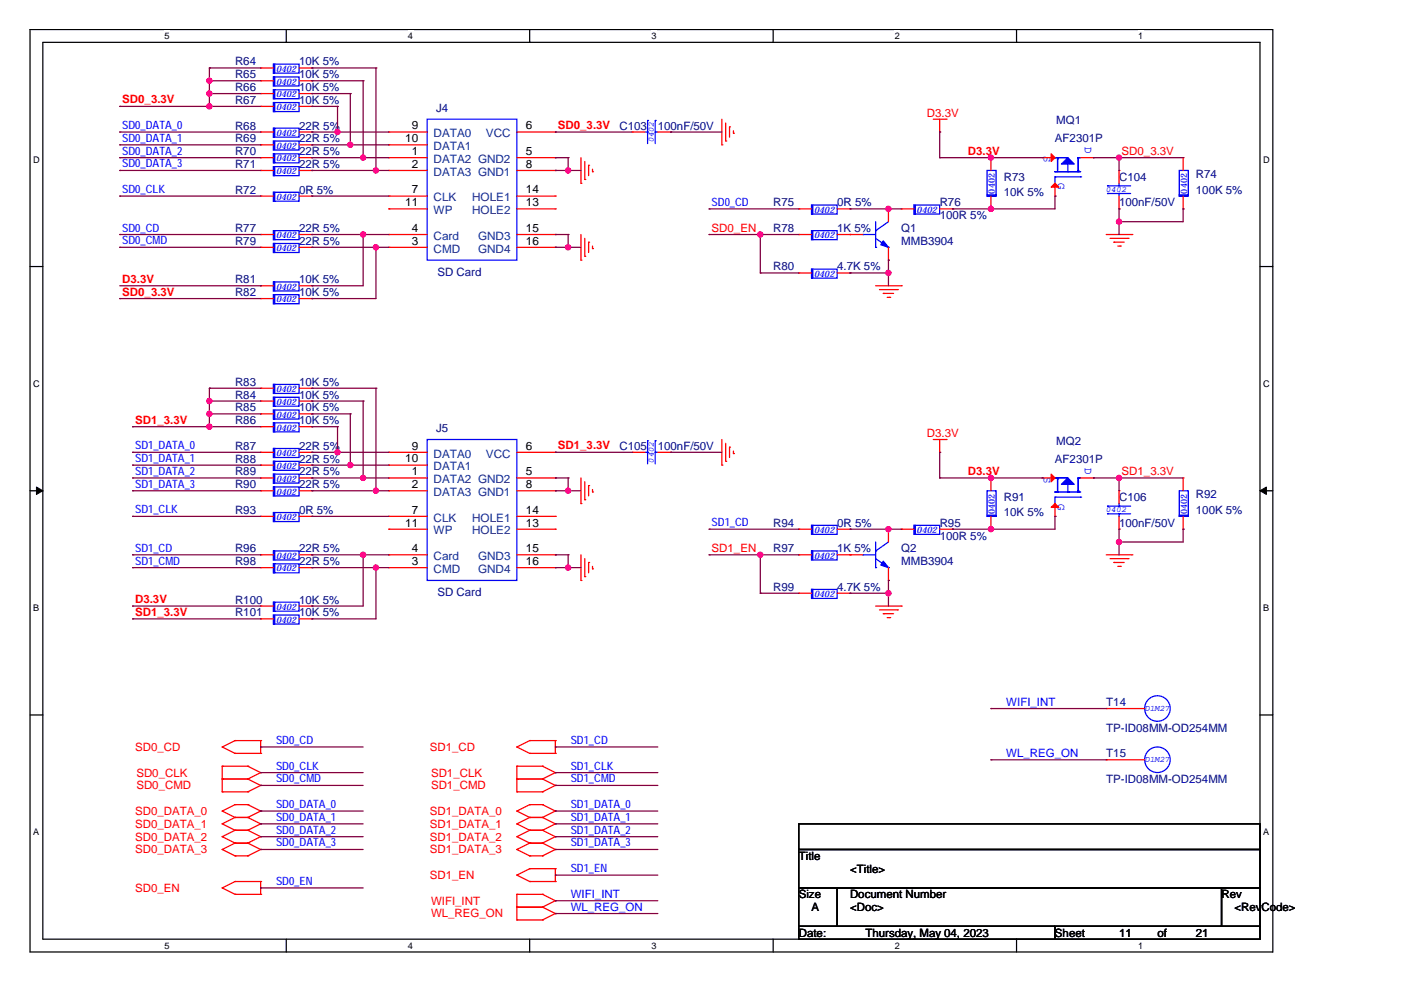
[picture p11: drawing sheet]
<svg xmlns="http://www.w3.org/2000/svg" width="297mm" height="210mm" viewBox="0 0 297 210" stroke-linecap="round" stroke-linejoin="round" font-family="sans-serif">
<path d="M6.4 6.3h263.5v195.5h-263.5zM9.1 9h258v190.1h-258z" fill="none" stroke="#000" stroke-width=".26"/>
<g fill="#fff">
<path d="M34.9 6.5h1.1v2.2h-1.1z"/>
<path d="M34.9 199.4h1.1v2.2h-1.1z"/>
</g>
<path d="M60.7 6.3v2.7M60.7 199.1v2.7" fill="none" stroke="#000" stroke-width=".26"/>
<g fill="#fff">
<path d="M86.5 6.5h1.1v2.2h-1.1z"/>
<path d="M86.5 199.4h1.1v2.2h-1.1z"/>
</g>
<path d="M112.3 6.3v2.7M112.3 199.1v2.7" fill="none" stroke="#000" stroke-width=".26"/>
<g fill="#fff">
<path d="M138.1 6.5h1.1v2.2h-1.1z"/>
<path d="M138.1 199.4h1.1v2.2h-1.1z"/>
</g>
<path d="M163.9 6.3v2.7M163.9 199.1v2.7" fill="none" stroke="#000" stroke-width=".26"/>
<g fill="#fff">
<path d="M189.7 6.5h1.1v2.2h-1.1z"/>
<path d="M189.7 199.4h1.1v2.2h-1.1z"/>
</g>
<path d="M215.5 6.3v2.7M215.5 199.1v2.7" fill="none" stroke="#000" stroke-width=".26"/>
<g fill="#fff">
<path d="M241.3 6.5h1.1v2.2h-1.1z"/>
<path d="M241.3 199.4h1.1v2.2h-1.1z"/>
<path d="M7.1 32.7h1.3v2.2h-1.3z"/>
<path d="M267.8 32.7h1.4v2.2h-1.4z"/>
<path d="M7.1 80.3h1.3v2.1h-1.3z"/>
<path d="M267.8 80.3h1.4v2.1h-1.4z"/>
</g>
<path d="M6.4 56.5h2.7M267.1 56.5h2.8" fill="none" stroke="#000" stroke-width=".26"/>
<g fill="#fff">
<path d="M7.1 127.8h1.2v2.2h-1.2z"/>
<path d="M267.8 127.8h1.3v2.2h-1.3z"/>
</g>
<path d="M6.4 104.1h2.7M267.1 104.1h2.8" fill="none" stroke="#000" stroke-width=".26"/>
<g fill="#000" stroke="#000" stroke-width=".21">
<path d="M7.7 103.3l1.4 .8-1.4 .7z" fill-rule="evenodd"/>
<path d="M267.1 104.1l1.4-.8v1.5z" fill-rule="evenodd"/>
</g>
<g fill="#fff">
<path d="M7.1 175.3h1.2v2.2h-1.2z"/>
<path d="M267.8 175.3h1.3v2.2h-1.3z"/>
</g>
<path d="M6.4 151.6h2.7M267.1 151.6h2.8M169.4 174.7h97.7v5.4h-97.7zM169.4 180.1h97.7v8.2h-97.7zM169.4 188.3h8.1v8.1h-8.1zM169.4 196.4h54.3v2.7h-54.3zM177.5 188.3h81.5v8.1h-81.5zM223.7 196.4h43.4v2.7h-43.4zM259 188.3h8.1v8.1h-8.1z" fill="none" stroke="#000" stroke-width=".26"/>
<g fill="none" stroke="#f00" stroke-width=".26">
<path d="M55.3 14.4h.1M55.3 19.8h.1M55.3 17.1h.1M55.3 14.4h2.7M55.3 19.8h2.7M55.3 17.1h2.7M63.4 14.4h2.7M63.4 19.8h2.7M63.4 17.1h2.7M66.1 14.4h.1M66.1 19.8h.1M66.1 17.1h.1"/>
<path d="M55.3 30.7h.1M55.3 33.4h.1M55.3 28h.1M55.3 36.1h.1M55.3 22.6h.1M55.3 30.7h2.7M55.3 33.4h2.7M55.3 28h2.7M55.3 36.1h2.7M55.3 22.6h2.7M63.4 30.7h2.7M63.4 33.4h2.7"/>
<path d="M63.4 28h2.7M63.4 36.1h2.7M63.4 22.6h2.7M66.1 30.7h.1M66.1 33.4h.1M66.1 28h.1M66.1 36.1h.1M66.1 22.6h.1M82.4 36.1h.1M82.4 28h.1M82.4 30.7h.1M82.4 33.4h.1"/>
<path d="M82.4 30.7h8.2M82.4 33.4h8.2M82.4 28h8.2M82.4 36.1h8.2M109.6 33.4h8.1M109.6 28h8.1M109.6 36.1h8.1M117.7 28h.1M117.7 36.1h.1M117.7 33.4h.1M123.2 38.9h.1M123.2 33.4v5.5"/>
<path d="M124 38h.1M124 34.2v3.8M124.8 35h.1M124.8 35v2.2M125.6 36.4h.1M125.6 35.9v.5M134 28h.1M134 28h2.8M139.5 28h2.7M142.2 28h.1M153.1 30.7h.1M153.1 25.3v5.4"/>
<path d="M153.9 29.9h.1M153.9 26.1v3.8M154.7 26.9h.1M154.7 26.9v2.2M155.5 28.3h.1M155.5 27.7v.6M197.9 25.3h2.7M199.2 28h.1M199.2 25.3v2.7M200.6 25.3h.1M210.1 33.4h.1M210.1 33.4v2.7"/>
<path d="M221 33.4h.1M221 33.4h2.7M223.7 38.9v2.7M229.1 33.4h2.7M231.8 33.4h.1M237.3 36.1h.1M237.3 36.1v2.8M250.8 33.4h.1M250.8 33.4v2.7M55.3 49.7h.1M55.3 52.4h.1M55.3 41.6h.1"/>
<path d="M55.3 49.7h2.7M55.3 52.4h2.7M55.3 41.6h2.7M63.4 49.7h2.7M63.4 52.4h2.7M63.4 41.6h2.7M66.1 49.7h.1M66.1 52.4h.1M66.1 41.6h.1M82.4 41.6h.1M82.4 52.4h.1M82.4 44.3h.1"/>
<path d="M82.4 49.7h.1M82.4 49.7h8.2M82.4 52.4h8.2M82.4 41.6h8.2M82.4 44.3h8.2M109.6 49.7h8.1M109.6 52.4h8.1M109.6 41.6h8.1M109.6 44.3h8.1M117.7 44.3h.1M117.7 41.6h.1M117.7 49.7h.1"/>
<path d="M117.7 52.4h.1M123.2 55.2h.1M123.2 49.7v5.5M124 54.3h.1M124 50.5v3.8M124.8 51.3h.1M124.8 51.3v2.2M125.6 52.7h.1M125.6 52.2v.5M169.4 57.9h.1M169.4 49.7h.1M169.4 44.3h.1"/>
<path d="M169.4 49.7h2.7M169.4 57.9h2.7M169.4 44.3h2.7M177.5 49.7h5.4M177.5 57.9h2.7M177.5 44.3h2.7M180.2 57.9h.1M180.2 49.7h.1M180.2 44.3h.1M188.4 44.3h.1M188.4 55.2h.1M188.4 44.3v2.7"/>
<path d="M188.4 52.4v2.8M191.1 44.3h.1M191.1 44.3h2.7M199.2 44.3h2.7M201.9 44.3h.1M210.1 44.3h.1M210.1 41.6v2.7M223.7 41.6h.1M234.5 49.7h5.5M235.4 50.5h3.8M236.2 51.3h.1M236.2 51.3h2.2"/>
<path d="M237 52.2h.5M237.3 44.3h.1M237.3 41.6v2.7M237.5 52.2h.1M239.2 50.5h.1M240 49.7h.1M250.8 44.3h.1M250.8 41.6v2.7M55.3 63.3h.1M55.3 60.6h.1M55.3 60.6h2.7M55.3 63.3h2.7"/>
<path d="M63.4 60.6h2.7M63.4 63.3h2.7M66.1 63.3h.1M66.1 60.6h.1M185.6 60.6h5.5M186.5 61.4h3.8M187.3 62.2h.1M187.3 62.2h2.2M188.1 63h.5M188.6 63h.1M190.3 61.4h.1M191.1 60.6h.1"/>
<path d="M55.3 85h.1M55.3 90.5h.1M55.3 98.6h.1M55.3 87.8h.1M55.3 82.3h.1M55.3 95.9h.1M55.3 85h2.7M55.3 90.5h2.7M55.3 98.6h2.7M55.3 87.8h2.7M55.3 82.3h2.7M55.3 95.9h2.7"/>
<path d="M63.4 85h2.7M63.4 90.5h2.7M63.4 98.6h2.7M63.4 87.8h2.7M63.4 82.3h2.7M63.4 95.9h2.7M66.1 85h.1M66.1 90.5h.1M66.1 98.6h.1M66.1 87.8h.1M66.1 82.3h.1M66.1 95.9h.1"/>
<path d="M82.4 95.9h.1M82.4 98.6h.1M82.4 98.6h8.2M82.4 95.9h8.2M109.6 95.9h8.1M117.7 95.9h.1M134 95.9h.1M134 95.9h2.8M139.5 95.9h2.7M142.2 95.9h.1M153.1 98.6h.1M153.1 93.2v5.4"/>
<path d="M153.9 97.8h.1M153.9 94v3.8M154.7 94.8h.1M154.7 94.8v2.2M155.5 96.2h.1M155.5 95.6v.6M197.9 93.2h2.7M199.2 95.9h.1M199.2 93.2v2.7M200.6 93.2h.1M55.3 117.6h.1M55.3 101.3h.1"/>
<path d="M55.3 109.5h.1M55.3 104.1h.1M55.3 117.6h2.7M55.3 101.3h2.7M55.3 109.5h2.7M55.3 104.1h2.7M63.4 117.6h2.7M63.4 101.3h2.7M63.4 109.5h2.7M63.4 104.1h2.7M66.1 117.6h.1M66.1 101.3h.1"/>
<path d="M66.1 109.5h.1M66.1 104.1h.1M82.4 104.1h.1M82.4 101.3h.1M82.4 109.5h.1M82.4 112.2h.1M82.4 117.6h.1M82.4 117.6h8.2M82.4 101.3h8.2M82.4 112.2h8.2M82.4 109.5h8.2M82.4 104.1h8.2"/>
<path d="M109.6 117.6h8.1M109.6 101.3h8.1M109.6 112.2h8.1M109.6 109.5h8.1M109.6 104.1h8.1M117.7 104.1h.1M117.7 101.3h.1M117.7 112.2h.1M117.7 109.5h.1M117.7 117.6h.1M123.2 106.8h.1M123.2 101.3v5.5"/>
<path d="M123.2 117.6v5.5M124 106h.1M124 102.1v3.9M124 118.4v3.9M124.8 119.3h.1M124.8 103h.1M124.8 103v2.1M124.8 119.3v2.1M125.6 104.3h.1M125.6 103.8v.5M169.4 112.2h.1M169.4 117.6h.1"/>
<path d="M169.4 117.6h2.7M169.4 112.2h2.7M177.5 117.6h5.4M177.5 112.2h2.7M180.2 117.6h.1M180.2 112.2h.1M188.4 112.2h.1M188.4 112.2v2.7M191.1 112.2h.1M191.1 112.2h2.7M199.2 112.2h2.7M201.9 112.2h.1"/>
<path d="M210.1 112.2h.1M210.1 101.3h.1M210.1 101.3v2.8M210.1 109.5v2.7M221 101.3h.1M221 101.3h2.7M223.7 109.5h.1M223.7 106.8v2.7M229.1 101.3h2.7M231.8 101.3h.1M234.5 117.6h5.5M235.4 118.4h3.8"/>
<path d="M236.2 119.3h.1M236.2 119.3h2.2M237.3 104.1h.1M237.3 112.2h.1M237.3 104.1v2.7M237.3 109.5v2.7M239.2 118.4h.1M240 117.6h.1M250.8 112.2h.1M250.8 101.3h.1M250.8 101.3v2.8M250.8 109.5v2.7"/>
<path d="M55.3 131.2h.1M55.3 120.4h.1M55.3 128.5h.1M55.3 128.5h2.7M55.3 131.2h2.7M55.3 120.4h2.7M63.4 128.5h2.7M63.4 131.2h2.7M63.4 120.4h2.7M66.1 131.2h.1M66.1 120.4h.1M66.1 128.5h.1"/>
<path d="M82.4 120.4h.1M82.4 120.4h8.2M109.6 120.4h8.1M117.7 120.4h.1M123.2 123.1h.1M124 122.3h.1M125.6 120.6h.1M125.6 120.1v.5M169.4 125.8h.1M169.4 125.8h2.7M177.5 125.8h2.7M180.2 125.8h.1"/>
<path d="M185.6 128.5h5.5M186.5 129.3h3.8M187.3 130.1h.1M187.3 130.1h2.2M188.1 131h.5M188.4 123.1h.1M188.4 120.4v2.7M188.6 131h.1M190.3 129.3h.1M191.1 128.5h.1M237 120.1h.5M237.5 120.1h.1"/>
<path d="M47.1 158.4h.1M47.1 158.4l2.7 1.3M49.8 157h.1M49.8 159.7h.1M49.8 157l-2.7 1.4M49.8 157h5.5M49.8 159.7h5.5M55.3 157h.1M55.3 159.7h.1M55.3 157v2.7M109.6 158.4h.1M109.6 158.4l2.7 1.3"/>
<path d="M112.3 157h.1M112.3 159.7h.1M112.3 157h5.4M112.3 159.7h5.4M112.3 157l-2.7 1.4M117.7 157h.1M117.7 159.7h.1M117.7 157v2.7M234.5 150.2h.1M234.5 150.2h8.2M47.1 172h.1M47.1 162.5h.1"/>
<path d="M47.1 165.2h.1M47.1 167.9h.1M47.1 174.7h.1M47.1 177.4h.1M47.1 172l2.7 1.3M47.1 162.5h5.4M47.1 162.5v5.4M47.1 165.2h5.4M47.1 167.9h5.4M47.1 174.7l2.7 1.3M47.1 177.4l2.7 1.4M49.8 170.6h.1"/>
<path d="M49.8 173.3h.1M49.8 176h.1M49.8 178.8h.1M49.8 170.6l-2.7 1.4M49.8 170.6h2.7M49.8 173.3h2.7M49.8 173.3l-2.7 1.4M49.8 176h2.7M49.8 176l-2.7 1.4M49.8 178.8h2.7M49.8 178.8l-2.7 1.3M52.5 170.6h.1"/>
<path d="M52.5 173.3h.1M52.5 162.5h.1M52.5 165.2h.1M52.5 167.9h.1M52.5 176h.1M52.5 178.8h.1M52.5 170.6l2.8 1.4M52.5 162.5l2.8 1.3M52.5 165.2l2.8 1.3M52.5 173.3l2.8 1.4M52.5 176l2.8 1.4M52.5 178.8l2.8 1.3"/>
<path d="M55.3 172h.1M55.3 163.8h.1M55.3 166.5h.1M55.3 174.7h.1M55.3 177.4h.1M55.3 172l-2.8 1.3M55.3 163.8l-2.8 1.4M55.3 166.5l-2.8 1.4M55.3 174.7l-2.8 1.3M55.3 177.4l-2.8 1.4M109.6 172h.1M109.6 162.5h.1"/>
<path d="M109.6 165.2h.1M109.6 167.9h.1M109.6 174.7h.1M109.6 177.4h.1M109.6 162.5h5.4M109.6 165.2h5.4M109.6 167.9h5.4M109.6 172l2.7 1.3M109.6 162.5v5.4M109.6 174.7l2.7 1.3M109.6 177.4l2.7 1.4M112.3 170.6h.1"/>
<path d="M112.3 173.3h.1M112.3 176h.1M112.3 178.8h.1M112.3 170.6h2.7M112.3 173.3h2.7M112.3 176h2.7M112.3 178.8h2.7M112.3 170.6l-2.7 1.4M112.3 173.3l-2.7 1.4M112.3 176l-2.7 1.4M112.3 178.8l-2.7 1.3M115 170.6h.1"/>
<path d="M115 173.3h.1M115 162.5h.1M115 165.2h.1M115 167.9h.1M115 176h.1M115 178.8h.1M115 170.6l2.7 1.4M115 162.5l2.7 1.3M115 165.2l2.7 1.3M115 173.3l2.7 1.4M115 176l2.7 1.4M115 178.8l2.7 1.3"/>
<path d="M117.7 172h.1M117.7 163.8h.1M117.7 166.5h.1M117.7 174.7h.1M117.7 177.4h.1M117.7 172l-2.7 1.3M117.7 163.8l-2.7 1.4M117.7 166.5l-2.7 1.4M117.7 174.7l-2.7 1.3M117.7 177.4l-2.7 1.4M234.5 161.1h.1M234.5 161.1h8.2"/>
<path d="M47.1 180.1h.1M47.1 188.3h.1M47.1 180.1l2.7 1.4M47.1 188.3l2.7 1.3M49.8 181.5h.1M49.8 186.9h.1M49.8 189.6h.1M49.8 181.5h2.7M49.8 189.6h5.5M49.8 186.9l-2.7 1.4M49.8 186.9h5.5M52.5 181.5h.1"/>
<path d="M55.3 180.1h.1M55.3 186.9h.1M55.3 189.6h.1M55.3 186.9v2.7M55.3 180.1l-2.8 1.4M109.6 180.1h.1M109.6 189.6h.1M109.6 192.3h.1M109.6 195.1h.1M109.6 185.5h.1M109.6 189.6v5.5M109.6 180.1l2.7 1.4"/>
<path d="M109.6 189.6h5.4M109.6 192.3h5.4M109.6 195.1h5.4M109.6 185.5l2.7 1.4M112.3 181.5h.1M112.3 184.2h.1M112.3 186.9h.1M112.3 181.5h2.7M112.3 186.9h5.4M112.3 184.2l-2.7 1.3M112.3 184.2h5.4M115 181.5h.1"/>
<path d="M115 189.6h.1M115 192.3h.1M115 195.1h.1M115 192.3l2.7 1.4M115 189.6l2.7 1.4M117.7 180.1h.1M117.7 191h.1M117.7 193.7h.1M117.7 184.2h.1M117.7 186.9h.1M117.7 184.2v2.7M117.7 180.1l-2.7 1.4"/>
<path d="M117.7 191l-2.7 1.3M117.7 193.7l-2.7 1.4"/>
</g>
<g fill="#00f" stroke="#00f" stroke-width=".26">
<path d="M226.4 101.3l1.4 1.4h-2.8z" fill-rule="evenodd"/>
<path d="M58 130.4h.2v1.9h-.2z" fill-rule="evenodd"/>
<path d="M58 29.9h.2v1.9h-.2z" fill-rule="evenodd"/>
<path d="M58 13.6h.2v1.9h-.2z" fill-rule="evenodd"/>
<path d="M209.3 109.2h1.9v.3h-1.9z" fill-rule="evenodd"/>
<path d="M58 84.2h.2v1.9h-.2z" fill-rule="evenodd"/>
<path d="M58 48.9h.2v1.9h-.2z" fill-rule="evenodd"/>
<path d="M58 89.7h.2v1.9h-.2z" fill-rule="evenodd"/>
<path d="M58 62.5h.2v1.9h-.2z" fill-rule="evenodd"/>
<path d="M58 97.8h.2v1.9h-.2z" fill-rule="evenodd"/>
<path d="M58 116.8h.2v1.9h-.2z" fill-rule="evenodd"/>
<path d="M187.3 119l1.1 1.4-1.7-.6z" fill-rule="evenodd"/>
<path d="M226.4 33.4l1.4 1.4h-2.8z" fill-rule="evenodd"/>
<path d="M58 19h.2v1.9h-.2z" fill-rule="evenodd"/>
<path d="M193.8 111.4h.3v1.9h-.3z" fill-rule="evenodd"/>
<path d="M172.1 57.1h.2v1.9h-.2z" fill-rule="evenodd"/>
<path d="M58 32.6h.2v1.9h-.2z" fill-rule="evenodd"/>
<path d="M58 51.6h.2v1.9h-.2z" fill-rule="evenodd"/>
<path d="M250 109.2h1.9v.3h-1.9z" fill-rule="evenodd"/>
<path d="M58 100.5h.2v1.9h-.2z" fill-rule="evenodd"/>
<path d="M58 108.7h.2v1.9h-.2z" fill-rule="evenodd"/>
<path d="M58 119.5h.2v1.9h-.2z" fill-rule="evenodd"/>
<path d="M172.1 111.4h.2v1.9h-.2z" fill-rule="evenodd"/>
<path d="M172.1 48.9h.2v1.9h-.2z" fill-rule="evenodd"/>
<path d="M58 86.9h.2v1.9h-.2z" fill-rule="evenodd"/>
<path d="M58 81.5h.2v1.9h-.2z" fill-rule="evenodd"/>
<path d="M58 127.7h.2v1.9h-.2z" fill-rule="evenodd"/>
<path d="M250 41.3h1.9v.3h-1.9z" fill-rule="evenodd"/>
<path d="M209.3 41.3h1.9v.3h-1.9z" fill-rule="evenodd"/>
<path d="M58 59.8h.2v1.9h-.2z" fill-rule="evenodd"/>
<path d="M187.3 51.1l1.1 1.3-1.7-.5z" fill-rule="evenodd"/>
<path d="M58 27.2h.2v1.9h-.2z" fill-rule="evenodd"/>
<path d="M58 35.3h.2v1.9h-.2z" fill-rule="evenodd"/>
<path d="M58 16.3h.2v1.9h-.2z" fill-rule="evenodd"/>
<path d="M58 21.7h.2v2h-.2z" fill-rule="evenodd"/>
<path d="M172.1 116.8h.2v1.9h-.2z" fill-rule="evenodd"/>
<path d="M58 95.1h.2v1.9h-.2z" fill-rule="evenodd"/>
<path d="M58 103.2h.2v1.9h-.2z" fill-rule="evenodd"/>
<path d="M193.8 43.5h.3v1.9h-.3z" fill-rule="evenodd"/>
<path d="M58 40.8h.2v1.9h-.2z" fill-rule="evenodd"/>
<path d="M172.1 125h.2v1.9h-.2z" fill-rule="evenodd"/>
<path d="M172.1 43.5h.2v1.9h-.2z" fill-rule="evenodd"/>
</g>
<g fill="none" stroke="#00f" stroke-width=".26">
<path d="M58 13.6h5.4v1.9h-5.4zM58 19h5.4v1.9h-5.4zM58 16.3h5.4v1.9h-5.4zM58 29.9h5.4v1.9h-5.4zM58 32.6h5.4v1.9h-5.4zM58 27.2h5.4v1.9h-5.4zM58 35.3h5.4v1.9h-5.4zM58 21.7h5.4v2h-5.4zM90.6 25.3h19v29.9h-19zM136.8 28h.5M137.3 28h.1M137.3 25.5h.1"/>
<path d="M137.3 25.5v4.9M138.9 25.5h.1M138.9 28h.1M138.9 28h.6M138.9 25.5v4.9M209.3 36.1h1.9v5.5h-1.9zM223.7 36.4h.1M223.7 33.4h.1M223.7 37.5h.1M223.7 37.5v1.4M223.7 36.4h5.4M223.7 33.4h2.7"/>
<path d="M223.7 37.5h5.4M224.2 33.7h.1M224.2 33.4h.1M224.2 33.4v3M226.4 36.4h.1M226.4 34.8v1.6M228.6 33.4h.1M228.6 36.1h.1M228.6 36.4h.1M228.6 33.4v3M228.6 33.4h.5M229.1 37.5h.1"/>
<path d="M234.8 39.4h.1M234.8 39.4h4.9M237.3 39.4h.1M237.3 38.9v.5M250 36.1h1.9v5.5h-1.9zM58 48.9h5.4v1.9h-5.4zM58 51.6h5.4v1.9h-5.4zM58 59.8h5.4v1.9h-5.4zM58 40.8h5.4v1.9h-5.4zM172.1 57.1h5.4v1.9h-5.4zM172.1 48.9h5.4v1.9h-5.4zM172.1 43.5h5.4v1.9h-5.4z"/>
<path d="M182.9 49.7h.1M182.9 49.7h2.7M185.6 48.9h.1M185.6 52.4h.1M185.6 47v5.4M185.6 50.5l2.8 1.9M188.4 52.4h.1M188.4 47l-2.8 1.9M193.8 43.5h5.4v1.9h-5.4zM234.8 41h.1M234.8 41h4.9M237.3 41h.1"/>
<path d="M237.3 41v.6M58 62.5h5.4v1.9h-5.4zM58 84.2h5.4v1.9h-5.4zM58 89.7h5.4v1.9h-5.4zM58 97.8h5.4v1.9h-5.4zM58 86.9h5.4v1.9h-5.4zM58 81.5h5.4v1.9h-5.4zM58 95.1h5.4v1.9h-5.4zM90.6 93.2h19v29.9h-19zM136.8 95.9h.5M137.3 95.9h.1M137.3 93.5h.1"/>
<path d="M137.3 93.5v4.9M138.9 93.5h.1M138.9 95.9h.1M138.9 93.5v4.9M138.9 95.9h.6M58 116.8h5.4v1.9h-5.4zM58 100.5h5.4v1.9h-5.4zM58 108.7h5.4v1.9h-5.4zM58 119.5h5.4v1.9h-5.4zM58 103.2h5.4v1.9h-5.4zM172.1 111.4h5.4v1.9h-5.4zM172.1 116.8h5.4v1.9h-5.4z"/>
<path d="M182.9 117.6h.1M182.9 117.6h2.7M185.6 116.8h.1M185.6 118.4l2.8 2M185.6 114.9v5.5M188.4 114.9l-2.8 1.9M193.8 111.4h5.4v1.9h-5.4zM209.3 104.1h1.9v5.4h-1.9zM223.7 104.3h.1M223.7 101.3h.1M223.7 105.4h.1M223.7 104.3h5.4"/>
<path d="M223.7 101.3h2.7M223.7 105.4v1.4M223.7 105.4h5.4M224.2 101.6h.1M224.2 101.3h.1M224.2 101.3v3M226.4 104.3h.1M226.4 102.7v1.6M228.6 101.3h.1M228.6 104.1h.1M228.6 104.3h.1M228.6 101.3h.5"/>
<path d="M228.6 101.3v3M229.1 105.4h.1M234.8 108.9h.1M234.8 107.3h.1M234.8 108.9h4.9M234.8 107.3h4.9M237.3 107.3h.1M237.3 108.9h.1M237.3 106.8v.5M237.3 108.9v.6M250 104.1h1.9v5.4h-1.9zM58 130.4h5.4v1.9h-5.4z"/>
<path d="M58 127.7h5.4v1.9h-5.4zM172.1 125h5.4v1.9h-5.4zM185.6 120.4h.1M188.4 120.4h.1"/>
<circle cx="245.4" cy="150.2" r="2.71"/>
<circle cx="245.4" cy="161.1" r="2.71"/>
</g>
<g fill="#f00" stroke="#f00" stroke-width=".26">
<path d="M223.7 106.8l.8 .8h-1.6z" fill-rule="evenodd"/>
<path d="M222.9 100.5l.8 .8-.8 .8z" fill-rule="evenodd"/>
<path d="M223.7 38.9l.8 .8h-1.6z" fill-rule="evenodd"/>
<path d="M222.9 32.6l.8 .8-.8 .8z" fill-rule="evenodd"/>
</g>
<g fill="none" stroke="#800040" stroke-width=".26">
<path d="M44.4 14.4h.1M44.4 17.1h.1M44.4 19.8h.1M44.4 14.4h10.9M44.4 14.4v8.2M44.4 17.1h10.9M44.4 19.8h10.9M66.1 19.8h.1M66.1 17.1h.1M66.1 14.4h.1M66.1 14.4h13.6M66.1 17.1h10.9"/>
<path d="M66.1 19.8h8.2M74.3 19.8h.1M74.3 19.8v10.9M77 17.1h.1M77 17.1v16.3M79.7 14.4h.1M79.7 14.4v21.7M25.4 36.1h.1M25.4 33.4h.1M25.4 28h.1M25.4 30.7h.1M25.4 22.6h.1"/>
<path d="M25.4 36.1h29.9M25.4 33.4h29.9M25.4 28h29.9M25.4 30.7h29.9M25.4 22.6h29.9M44.4 22.6h.1M66.1 28h.1M66.1 30.7h.1M66.1 33.4h.1M66.1 36.1h.1M66.1 22.6h.1M66.1 36.1h16.3"/>
<path d="M66.1 33.4h16.3M66.1 28h16.3M66.1 30.7h16.3M66.1 22.6h5.5M71.6 22.6h.1M71.6 28h.1M71.6 22.6v5.4M74.3 30.7h.1M77 33.4h.1M79.7 36.1h.1M117.7 33.4h.1M117.7 28h.1"/>
<path d="M117.7 36.1h.1M117.7 36.1h5.5M117.7 33.4h2.8M117.7 28h16.3M120.5 36.1h.1M120.5 33.4h.1M120.5 33.4v2.7M142.2 28h.1M142.2 28h10.9M199.2 28h.1M199.2 33.4h.1M199.2 33.4h21.8"/>
<path d="M199.2 28v5.4M221 33.4h.1M231.8 33.4h.1M231.8 33.4h19M237.3 33.4h.1M237.3 33.4v2.7M25.4 41.6h.1M25.4 52.4h.1M25.4 49.7h.1M25.4 41.6h29.9M25.4 52.4h29.9M25.4 49.7h29.9"/>
<path d="M66.1 41.6h.1M66.1 49.7h.1M66.1 52.4h.1M66.1 41.6h16.3M66.1 52.4h16.3M66.1 49.7h16.3M77 49.7h.1M77 49.7v10.9h-10.9M79.7 52.4h.1M79.7 52.4v10.9h-13.6M117.7 49.7h.1M117.7 52.4h.1"/>
<path d="M117.7 52.4h5.5M117.7 49.7h2.8M120.5 49.7h.1M120.5 52.4h.1M120.5 49.7v2.7M150.3 49.7h.1M150.3 44.3h.1M150.3 49.7h19.1M150.3 44.3h19.1M161.2 57.9h.1M161.2 49.7h.1M161.2 57.9h8.2"/>
<path d="M161.2 49.7v8.2M180.2 44.3h.1M180.2 57.9h.1M180.2 44.3h10.9M180.2 57.9h8.2M188.4 44.3h.1M188.4 55.2h.1M188.4 57.9h.1M188.4 55.2v5.4M201.9 44.3h.1M210.1 44.3h.1M223.7 41.6h.1"/>
<path d="M223.7 41.6v2.7h-21.8M237.3 47h.1M237.3 44.3h.1M237.3 44.3v5.4M250.8 44.3h.1M250.8 44.3v2.7h-13.5M25.4 63.3h.1M25.4 63.3h29.9M25.4 60.6h29.9M55.3 60.6h.1M66.1 60.6h.1M66.1 63.3h.1"/>
<path d="M28.1 90.5h.1M28.1 95.9h.1M28.1 98.6h.1M28.1 90.5h27.2M28.1 95.9h27.2M28.1 98.6h27.2M44.4 82.3h.1M44.4 90.5h.1M44.4 85h.1M44.4 87.8h.1M44.4 82.3v8.2M44.4 87.8h10.9"/>
<path d="M44.4 85h10.9M44.4 82.3h10.9M66.1 95.9h.1M66.1 98.6h.1M66.1 90.5h.1M66.1 87.8h.1M66.1 85h.1M66.1 82.3h.1M66.1 90.5h5.5M66.1 95.9h16.3M66.1 98.6h16.3M66.1 87.8h8.2"/>
<path d="M66.1 85h10.9M66.1 82.3h13.6M71.6 90.5h.1M71.6 95.9h.1M71.6 90.5v5.4M74.3 87.8h.1M74.3 98.6h.1M74.3 87.8v10.8M77 85h.1M77 85v16.3M79.7 82.3h.1M79.7 82.3v21.8"/>
<path d="M117.7 95.9h.1M117.7 95.9h16.3M142.2 95.9h.1M142.2 95.9h10.9M199.2 95.9h.1M199.2 95.9v5.4M28.1 117.6h.1M28.1 101.3h.1M28.1 109.5h.1M28.1 104.1h.1M28.1 101.3h27.2M28.1 104.1h27.2"/>
<path d="M28.1 109.5h27.2M28.1 117.6h27.2M66.1 101.3h.1M66.1 104.1h.1M66.1 109.5h.1M66.1 117.6h.1M66.1 101.3h16.3M66.1 104.1h16.3M66.1 109.5h16.3M66.1 117.6h16.3M77 101.3h.1M77 117.6h.1"/>
<path d="M77 117.6v10.9h-10.9M79.7 104.1h.1M117.7 101.3h.1M117.7 117.6h.1M117.7 104.1h.1M117.7 101.3h2.8M117.7 104.1h5.5M117.7 117.6h2.8M120.5 104.1h.1M120.5 101.3h.1M120.5 117.6h.1M120.5 101.3v2.8"/>
<path d="M120.5 117.6v2.8M150.3 117.6h.1M150.3 112.2h.1M150.3 117.6h19.1M150.3 112.2h19.1M161.2 117.6h.1M161.2 117.6v8.2M180.2 112.2h.1M180.2 112.2h10.9M188.4 112.2h.1M199.2 101.3h.1M199.2 101.3h21.8"/>
<path d="M201.9 112.2h.1M210.1 112.2h.1M221 101.3h.1M223.7 109.5h.1M223.7 109.5v2.7h-21.8M231.8 101.3h.1M231.8 101.3h19M237.3 101.3h.1M237.3 114.9h.1M237.3 112.2h.1M237.3 101.3v2.8M237.3 112.2v5.4"/>
<path d="M250.8 112.2h.1M250.8 112.2v2.7h-13.5M28.1 131.2h.1M28.1 128.5h.1M28.1 120.4h.1M28.1 131.2h27.2M28.1 128.5h27.2M28.1 120.4h27.2M66.1 120.4h.1M66.1 128.5h.1M66.1 131.2h.1M66.1 120.4h16.3"/>
<path d="M79.7 120.4h.1M79.7 120.4v10.8h-13.6M117.7 120.4h.1M117.7 120.4h5.5M120.5 120.4h.1M161.2 125.8h.1M161.2 125.8h8.2M180.2 125.8h.1M180.2 125.8h8.2M188.4 123.1h.1M188.4 125.8h.1M188.4 123.1v5.4"/>
<path d="M55.3 158.4h.1M55.3 158.4h21.7M117.7 158.4h.1M117.7 158.4h21.8M210.1 150.2h.1M210.1 150.2h24.4M55.3 163.8h.1M55.3 172h.1M55.3 177.4h.1M55.3 174.7h.1M55.3 166.5h.1M55.3 163.8h21.7"/>
<path d="M55.3 172h21.7M55.3 177.4h21.7M55.3 174.7h21.7M55.3 166.5h21.7M117.7 166.5h.1M117.7 163.8h.1M117.7 174.7h.1M117.7 172h.1M117.7 177.4h.1M117.7 163.8h21.8M117.7 172h21.8M117.7 177.4h21.8"/>
<path d="M117.7 174.7h21.8M117.7 166.5h21.8M210.1 161.1h.1M210.1 161.1h24.4M55.3 180.1h.1M55.3 188.3h.1M55.3 180.1h21.7M55.3 188.3h21.7M117.7 193.7h.1M117.7 191h.1M117.7 180.1h.1M117.7 185.5h.1"/>
<path d="M117.7 180.1h21.8M117.7 193.7h21.8M117.7 191h21.8M117.7 185.5h21.8"/>
</g>
<g fill="#f0f" stroke="#f0f" stroke-width=".26">
<circle cx="44.4" cy="22.5" r=".54"/>
<circle cx="44.4" cy="90.5" r=".54"/>
<circle cx="77" cy="33.4" r=".54"/>
<circle cx="79.7" cy="36.1" r=".54"/>
<circle cx="77" cy="49.7" r=".54"/>
<circle cx="44.4" cy="17.1" r=".54"/>
<circle cx="44.4" cy="19.8" r=".54"/>
<circle cx="71.5" cy="28" r=".54"/>
<circle cx="74.3" cy="30.7" r=".54"/>
<circle cx="79.7" cy="52.4" r=".54"/>
<circle cx="77" cy="101.3" r=".54"/>
<circle cx="79.7" cy="104" r=".54"/>
<circle cx="77" cy="117.6" r=".54"/>
<circle cx="79.7" cy="120.3" r=".54"/>
<circle cx="71.5" cy="95.9" r=".54"/>
<circle cx="74.3" cy="98.6" r=".54"/>
<circle cx="44.4" cy="87.7" r=".54"/>
<circle cx="44.4" cy="85" r=".54"/>
<circle cx="120.4" cy="52.4" r=".54"/>
<circle cx="120.4" cy="36.1" r=".54"/>
<circle cx="120.4" cy="104" r=".54"/>
<circle cx="120.4" cy="120.3" r=".54"/>
<circle cx="237.2" cy="33.4" r=".54"/>
<circle cx="237.2" cy="47" r=".54"/>
<circle cx="210.1" cy="44.3" r=".54"/>
<circle cx="188.4" cy="44.3" r=".54"/>
<circle cx="161.2" cy="49.7" r=".54"/>
<circle cx="188.4" cy="57.9" r=".54"/>
<circle cx="237.2" cy="101.3" r=".54"/>
<circle cx="237.2" cy="114.9" r=".54"/>
<circle cx="210.1" cy="112.2" r=".54"/>
<circle cx="188.4" cy="112.2" r=".54"/>
<circle cx="161.2" cy="117.6" r=".54"/>
<circle cx="188.4" cy="125.8" r=".54"/>
<circle cx="210.1" cy="33.4" r=".54"/>
<circle cx="210.1" cy="101.3" r=".54"/>
</g>
<g font-size="2.5">
<text x="87.3" y="27.4">9</text>
<text x="111.5" y="27.4">6</text>
<text x="85.9" y="30.1">10</text>
<text x="87.3" y="35.6">2</text>
<text x="87.3" y="32.9">1</text>
<text x="111.5" y="35.6">8</text>
<text x="111.5" y="32.9">5</text>
<text x="87.3" y="41">7</text>
<text x="111.5" y="41">14</text>
<text x="85.9" y="43.7">11</text>
<text x="111.5" y="43.7">13</text>
<text x="87.3" y="51.9">3</text>
<text x="87.3" y="49.2">4</text>
<text x="111.5" y="49.2">15</text>
<text x="111.5" y="51.9">16</text>
<text x="87.3" y="95.3">9</text>
<text x="111.5" y="95.3">6</text>
<text x="85.9" y="98.1">10</text>
<text x="87.3" y="100.8">1</text>
<text x="111.5" y="100.8">5</text>
<text x="87.3" y="103.5">2</text>
<text x="111.5" y="103.5">8</text>
<text x="85.9" y="111.6">11</text>
<text x="87.3" y="108.9">7</text>
<text x="111.5" y="111.6">13</text>
<text x="111.5" y="108.9">14</text>
<text x="87.3" y="119.8">3</text>
<text x="87.3" y="117.1">4</text>
<text x="111.5" y="117.1">15</text>
<text x="111.5" y="119.8">16</text>
</g>
<g font-size="2.5" fill="#004080">
<text x="91.9" y="29.1">DATA0</text>
<text x="103" y="29.1">VCC</text>
<text x="91.9" y="31.8">DATA1</text>
<text x="91.9" y="34.5">DATA2 GND2</text>
<text x="91.9" y="37.3">DATA3 GND1</text>
<text x="91.9" y="42.7">CLK</text>
<text x="91.9" y="45.4">WP</text>
<text x="100.1" y="45.4">HOLE2</text>
<text x="100.1" y="42.7">HOLE1</text>
<text x="91.9" y="53.6">CMD</text>
<text x="91.9" y="50.8">Card</text>
<text x="101.4" y="50.8">GND3</text>
<text x="101.4" y="53.6">GND4</text>
<text x="91.9" y="97">DATA0</text>
<text x="91.9" y="99.7">DATA1</text>
<text x="103" y="97">VCC</text>
<text x="91.9" y="105.2">DATA3 GND1</text>
<text x="91.9" y="102.4">DATA2 GND2</text>
<text x="91.9" y="110.6">CLK</text>
<text x="91.9" y="113.3">WP</text>
<text x="100.1" y="113.3">HOLE2</text>
<text x="100.1" y="110.6">HOLE1</text>
<text x="91.9" y="118.7">Card</text>
<text x="101.4" y="118.7">GND3</text>
<text x="91.9" y="121.5">CMD</text>
<text x="101.4" y="121.5">GND4</text>
</g>
<g font-size="2.4" fill="#000080">
<text x="49.8" y="13.9">R64</text>
<text x="49.8" y="16.6">R65</text>
<text x="63.4" y="13.9">10K 5%</text>
<text x="63.4" y="16.6">10K 5%</text>
<text x="49.8" y="19.3">R66</text>
<text x="49.8" y="22">R67</text>
<text x="63.4" y="19.3">10K 5%</text>
<text x="63.4" y="22">10K 5%</text>
<text x="92.5" y="23.7">J4</text>
<text x="49.8" y="27.5">R68</text>
<text x="63.4" y="27.5">22R 5%</text>
<text x="131.3" y="27.5">C103</text>
<text x="139.5" y="27.5">100nF/50V</text>
<text x="223.9" y="26.4">MQ1</text>
<text x="49.8" y="30.2">R69</text>
<text x="49.8" y="32.9">R70</text>
<text x="49.8" y="35.6">R71</text>
<text x="63.4" y="30.2">22R 5%</text>
<text x="63.4" y="32.9">22R 5%</text>
<text x="63.4" y="35.6">22R 5%</text>
<text x="223.7" y="30.2">AF2301P</text>
<text x="49.8" y="41">R72</text>
<text x="63.4" y="41">0R 5%</text>
<text x="212.8" y="38.3">R73</text>
<text x="212.8" y="41.6">10K 5%</text>
<text x="237.3" y="38.3">C104</text>
<text x="253.6" y="37.8">R74</text>
<text x="253.6" y="41">100K 5%</text>
<text x="163.9" y="43.8">R75</text>
<text x="177.5" y="43.8">0R 5%</text>
<text x="199.2" y="43.8">R76</text>
<text x="199.2" y="46.5">100R 5%</text>
<text x="237.3" y="43.8">100nF/50V</text>
<text x="49.8" y="49.2">R77</text>
<text x="49.8" y="51.9">R79</text>
<text x="63.4" y="49.2">22R 5%</text>
<text x="63.4" y="51.9">22R 5%</text>
<text x="163.9" y="49.2">R78</text>
<text x="177.5" y="49.2">1K 5%</text>
<text x="191.1" y="49.2">Q1</text>
<text x="191.1" y="51.9">MMB3904</text>
<text x="92.7" y="58.4">SD Card</text>
<text x="163.9" y="57.3">R80</text>
<text x="177.5" y="57.3">4.7K 5%</text>
<text x="49.8" y="62.8">R82</text>
<text x="49.8" y="60.1">R81</text>
<text x="63.4" y="62.8">10K 5%</text>
<text x="63.4" y="60.1">10K 5%</text>
<text x="49.8" y="81.8">R83</text>
<text x="63.4" y="81.8">10K 5%</text>
<text x="49.8" y="84.5">R84</text>
<text x="49.8" y="89.9">R86</text>
<text x="49.8" y="87.2">R85</text>
<text x="63.4" y="84.5">10K 5%</text>
<text x="63.4" y="89.9">10K 5%</text>
<text x="63.4" y="87.2">10K 5%</text>
<text x="49.8" y="95.4">R87</text>
<text x="63.4" y="95.4">22R 5%</text>
<text x="92.5" y="91.6">J5</text>
<text x="131.3" y="95.4">C105</text>
<text x="139.5" y="95.4">100nF/50V</text>
<text x="223.9" y="94.3">MQ2</text>
<text x="49.8" y="98.1">R88</text>
<text x="49.8" y="100.8">R89</text>
<text x="63.4" y="98.1">22R 5%</text>
<text x="63.4" y="100.8">22R 5%</text>
<text x="223.7" y="98.1">AF2301P</text>
<text x="49.8" y="103.5">R90</text>
<text x="63.4" y="103.5">22R 5%</text>
<text x="212.8" y="106.2">R91</text>
<text x="237.3" y="106.2">C106</text>
<text x="253.6" y="105.7">R92</text>
<text x="49.8" y="109">R93</text>
<text x="63.4" y="109">0R 5%</text>
<text x="163.9" y="111.7">R94</text>
<text x="177.5" y="111.7">0R 5%</text>
<text x="199.2" y="111.7">R95</text>
<text x="212.8" y="109.5">10K 5%</text>
<text x="237.3" y="111.7">100nF/50V</text>
<text x="253.6" y="109">100K 5%</text>
<text x="49.8" y="117.1">R96</text>
<text x="49.8" y="119.8">R98</text>
<text x="63.4" y="117.1">22R 5%</text>
<text x="63.4" y="119.8">22R 5%</text>
<text x="163.9" y="117.1">R97</text>
<text x="177.5" y="117.1">1K 5%</text>
<text x="191.1" y="117.1">Q2</text>
<text x="191.1" y="119.8">MMB3904</text>
<text x="199.2" y="114.4">100R 5%</text>
<text x="163.9" y="125.3">R99</text>
<text x="177.5" y="125.3">4.7K 5%</text>
<text x="49.8" y="130.7">R101</text>
<text x="49.8" y="128">R100</text>
<text x="63.4" y="130.7">10K 5%</text>
<text x="63.4" y="128">10K 5%</text>
<text x="92.7" y="126.3">SD Card</text>
<text x="234.5" y="149.7">T14</text>
<text x="234.5" y="155.1">TP-ID08MM-OD254MM</text>
<text x="234.5" y="160.6">T15</text>
<text x="234.5" y="166">TP-ID08MM-OD254MM</text>
</g>
<g font-size="2.4" fill="#f00">
<text x="25.9" y="21.9">SD0_3.3V</text>
<text x="118.3" y="27.4">SD0_3.3V</text>
<text x="196.5" y="24.7">D3.3V</text>
<text x="205.2" y="32.9">D3.3V</text>
<text x="237.8" y="32.8">SD0_3.3V</text>
<text x="150.9" y="49.1">SD0_EN</text>
<text x="25.9" y="62.7">SD0_3.3V</text>
<text x="25.9" y="60">D3.3V</text>
<text x="28.6" y="89.8">SD1_3.3V</text>
<text x="118.3" y="95.3">SD1_3.3V</text>
<text x="196.5" y="92.7">D3.3V</text>
<text x="205.2" y="100.8">D3.3V</text>
<text x="237.8" y="100.7">SD1_3.3V</text>
<text x="150.9" y="117">SD1_EN</text>
<text x="28.6" y="130.6">SD1_3.3V</text>
<text x="28.6" y="128">D3.3V</text>
<text x="28.6" y="159.2">SD0_CD</text>
<text x="91.1" y="159.2">SD1_CD</text>
<text x="28.9" y="164.6">SD0_CLK</text>
<text x="28.9" y="167.4">SD0_CMD</text>
<text x="91.4" y="164.6">SD1_CLK</text>
<text x="91.4" y="167.4">SD1_CMD</text>
<text x="28.6" y="172.8">SD0_DATA_0</text>
<text x="91.1" y="172.8">SD1_DATA_0</text>
<text x="28.6" y="175.5">SD0_DATA_1</text>
<text x="28.6" y="178.2">SD0_DATA_2</text>
<text x="91.1" y="175.5">SD1_DATA_1</text>
<text x="91.1" y="178.2">SD1_DATA_2</text>
<text x="28.6" y="180.9">SD0_DATA_3</text>
<text x="91.1" y="180.9">SD1_DATA_3</text>
<text x="28.6" y="189.1">SD0_EN</text>
<text x="91.1" y="186.4">SD1_EN</text>
<text x="91.4" y="191.8">WIFI_INT</text>
<text x="91.4" y="194.5">WL_REG_ON</text>
</g>
<g font-size="2.4" fill="#00f">
<text x="25.9" y="27.4">SD0_DATA_0</text>
<text x="25.9" y="35.5">SD0_DATA_3</text>
<text x="25.9" y="32.8">SD0_DATA_2</text>
<text x="25.9" y="30.1">SD0_DATA_1</text>
<text x="221.3" y="33.2" transform="rotate(90 221.3 33.2)">S</text>
<text x="230" y="31.3" transform="rotate(90 230 31.3)">D</text>
<text x="25.9" y="40.9">SD0_CLK</text>
<text x="224.3" y="38.9" transform="rotate(90 224.3 38.9)">G</text>
<text x="150.9" y="43.7">SD0_CD</text>
<text x="25.9" y="51.8">SD0_CMD</text>
<text x="25.9" y="49.1">SD0_CD</text>
<text x="28.6" y="95.3">SD1_DATA_0</text>
<text x="28.6" y="100.7">SD1_DATA_2</text>
<text x="28.6" y="98">SD1_DATA_1</text>
<text x="221.3" y="101.1" transform="rotate(90 221.3 101.1)">S</text>
<text x="230" y="99.2" transform="rotate(90 230 99.2)">D</text>
<text x="28.6" y="103.4">SD1_DATA_3</text>
<text x="224.3" y="106.8" transform="rotate(90 224.3 106.8)">G</text>
<text x="28.6" y="108.8">SD1_CLK</text>
<text x="150.9" y="111.6">SD1_CD</text>
<text x="28.6" y="117">SD1_CD</text>
<text x="28.6" y="119.7">SD1_CMD</text>
<text x="213.4" y="149.6">WIFI_INT</text>
<text x="58.5" y="157.7">SD0_CD</text>
<text x="121" y="157.7">SD1_CD</text>
<text x="213.4" y="160.5">WL_REG_ON</text>
<text x="58.5" y="163.2">SD0_CLK</text>
<text x="58.5" y="165.9">SD0_CMD</text>
<text x="121" y="165.9">SD1_CMD</text>
<text x="121" y="163.2">SD1_CLK</text>
<text x="58.5" y="171.3">SD0_DATA_0</text>
<text x="121" y="171.3">SD1_DATA_0</text>
<text x="58.5" y="179.5">SD0_DATA_3</text>
<text x="58.5" y="176.8">SD0_DATA_2</text>
<text x="58.5" y="174">SD0_DATA_1</text>
<text x="121" y="174">SD1_DATA_1</text>
<text x="121" y="176.8">SD1_DATA_2</text>
<text x="121" y="179.5">SD1_DATA_3</text>
<text x="121" y="184.9">SD1_EN</text>
<text x="58.5" y="187.6">SD0_EN</text>
<text x="121" y="190.3">WIFI_INT</text>
<text x="121" y="193.1">WL_REG_ON</text>
</g>
<g font-size="2.4">
<text x="169.4" y="182.3">Title</text>
<text x="180.2" y="185">&lt;Title&gt;</text>
<text x="169.4" y="190.4">Size</text>
<text x="180.2" y="190.4">Document Number</text>
<text x="259" y="190.4">Rev</text>
<text x="172.1" y="193.2">A</text>
<text x="180.2" y="193.2">&lt;Doc&gt;</text>
<text x="261.7" y="193.2">&lt;RevCode&gt;</text>
<text x="169.4" y="198.6">Date:</text>
<text x="183.5" y="198.6">Thursday, May 04, 2023</text>
<text x="223.7" y="198.6">Sheet</text>
<text x="237.3" y="198.6">11</text>
<text x="245.4" y="198.6">of</text>
<text x="253.6" y="198.6">21</text>
</g>
<g font-size="1.9">
<text x="34.9" y="8.3">5</text>
<text x="86.5" y="8.3">4</text>
<text x="138.1" y="8.3">3</text>
<text x="189.7" y="8.3">2</text>
<text x="241.3" y="8.3">1</text>
<text x="7.1" y="34.5">D</text>
<text x="267.8" y="34.5">D</text>
<text x="7.1" y="82">C</text>
<text x="267.8" y="82">C</text>
<text x="7.1" y="129.6">B</text>
<text x="267.8" y="129.6">B</text>
<text x="7.1" y="177.1">A</text>
<text x="267.8" y="177.1">A</text>
<text x="34.9" y="201.2">5</text>
<text x="86.5" y="201.2">4</text>
<text x="138.1" y="201.2">3</text>
<text x="189.7" y="201.2">2</text>
<text x="241.3" y="201.2">1</text>
</g>
<g font-size="1.9" fill="#00f">
<text x="58.5" y="15.2">0402</text>
<text x="58.5" y="17.9">0402</text>
<text x="58.5" y="20.7">0402</text>
<text x="58.5" y="23.4">0402</text>
<text x="58.5" y="28.8">0402</text>
<text x="58.5" y="31.5">0402</text>
<text x="58.5" y="34.2">0402</text>
<text x="138.6" y="30.2" transform="rotate(-90 138.6 30.2)">0402</text>
<text x="58.5" y="37">0402</text>
<text x="210.9" y="41" transform="rotate(-90 210.9 41)">0402</text>
<text x="234.5" y="40.7">0402</text>
<text x="251.7" y="41" transform="rotate(-90 251.7 41)">0402</text>
<text x="58.5" y="42.4">0402</text>
<text x="172.6" y="45.1">0402</text>
<text x="194.3" y="45.1">0402</text>
<text x="58.5" y="50.5">0402</text>
<text x="58.5" y="53.3">0402</text>
<text x="172.6" y="50.5">0402</text>
<text x="172.6" y="58.7">0402</text>
<text x="58.5" y="64.1">0402</text>
<text x="58.5" y="61.4">0402</text>
<text x="58.5" y="83.1">0402</text>
<text x="58.5" y="85.8">0402</text>
<text x="58.5" y="88.6">0402</text>
<text x="58.5" y="91.3">0402</text>
<text x="58.5" y="99.4">0402</text>
<text x="58.5" y="96.7">0402</text>
<text x="138.6" y="98.1" transform="rotate(-90 138.6 98.1)">0402</text>
<text x="58.5" y="102.1">0402</text>
<text x="58.5" y="104.9">0402</text>
<text x="58.5" y="110.3">0402</text>
<text x="172.6" y="113">0402</text>
<text x="194.3" y="113">0402</text>
<text x="210.9" y="108.9" transform="rotate(-90 210.9 108.9)">0402</text>
<text x="234.5" y="108.6">0402</text>
<text x="251.7" y="108.9" transform="rotate(-90 251.7 108.9)">0402</text>
<text x="58.5" y="118.4">0402</text>
<text x="172.6" y="118.4">0402</text>
<text x="58.5" y="121.2">0402</text>
<text x="58.5" y="129.3">0402</text>
<text x="172.6" y="126.6">0402</text>
<text x="58.5" y="132">0402</text>
<text x="242.7" y="150.7">D1M27</text>
<text x="242.7" y="161.6">D1M27</text>
</g>
</svg>
